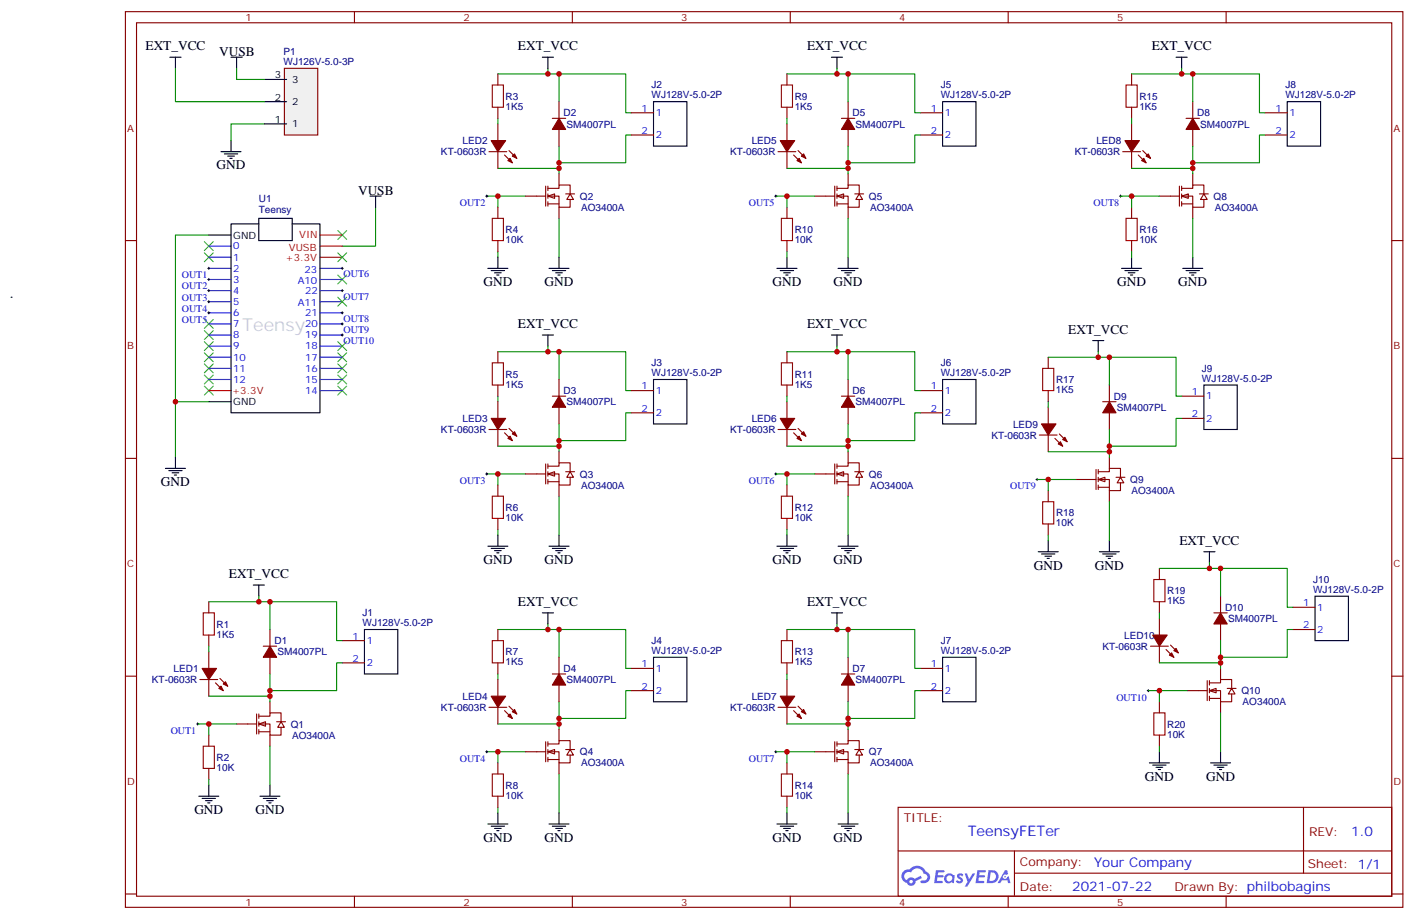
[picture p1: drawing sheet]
<svg xmlns="http://www.w3.org/2000/svg" width="449mm" height="292mm" viewBox="0 0 449 292" stroke-linecap="round" stroke-linejoin="round" font-family="sans-serif">
<g fill="none" stroke="#870000" stroke-width=".35">
<path d="M39.8 3.7h405.3v284.3h-405.3zM43.3 7.2h398.3v277.3h-398.3zM112.5 3.7v3.5M181.6 3.7v3.5M250.8 3.7v3.5M319.9 3.7v3.5M389 3.7v3.5M39.8 76.4h3.5M441.6 76.4h3.5M39.8 145.5h3.5M441.6 145.5h3.5M39.8 214.7h3.5"/>
<path d="M441.6 214.7h3.5M285 256.3h156.6v28.2h-156.6zM413.6 256.3v20.9M285 270.1h156.5M321.9 277.2h119.6M321.9 270.1v14.2M39.8 283.8h3.5M112.5 284.5v3.5M181.6 284.5v3.5M250.8 284.5v3.5M319.9 284.5v3.5M389 284.5v3.5"/>
<path d="M441.6 283.8h3.5"/>
</g>
<g fill="#5487ff">
<path d="M304 277.5a1.22 1.22 0 0 1 1.7 .2l-.4 .6a.47 .47 0 0 0-.4-.4 .47 .47 0 0 0-.5 .2l.2 .2a1.14 1.14 0 0 1 .8 1.8 1.14 1.14 0 0 1-1.9 0l-.2-.2 .4-.6 .8 .5a.29 .29 0 0 0 .3-.3 .29 .29 0 0 0-.3-.3 1.04 1.04 0 0 1-.5-1.7z"/>
<path d="M297 276.2h2.3l.4 .2-.2 .5-1.8 .1-.1 .8h1.5l.3 .4-.4 .4h-1.5l-.2 1.1h1.7l.2 .3-.2 .3-2.6 .1z"/>
<path d="M310.1 276.2h2.4l.3 .2-.1 .5-1.9 .1-.1 .8h1.5l.4 .4-.4 .4-1.6-.1-.2 1.1 1.8 .1 .1 .3-.1 .3-2.7 .1z"/>
<path d="M318.9 276.2h.7l.3 1.3-.6 .3a.69 .69 0 0 0-1 .3 .69 .69 0 0 0 .4 .9 .69 .69 0 0 0 .9-.6l.5-.2 .5 2.2h-.7l-.3-.9h-1.7l-.5 .9h-.9z"/>
<path d="M306.1 277.3h.8l.6 1.8 1.1-1.8h.8l-2.5 4.2h-.8l.9-1.5z"/>
<path d="M313.6 276.2l-.5 4.2h1.3a2.11 2.11 0 0 0 2.4-2.1 2.11 2.11 0 0 0-2.5-2.1zM314.4 277a1.43 1.43 0 0 1 1.6 1.6 1.43 1.43 0 0 1-2 1z"/>
<path d="M300 277.8a1.54 1.54 0 0 0-.1 2.2 1.54 1.54 0 0 0 2.1 .1l.7 .3 .2-2.3-.5-.3a1.49 1.49 0 0 0-2.4 0zM300.2 278.8a.95 .95 0 0 1 1.9 0 .95 .95 0 0 1-1.9 0z"/>
<path d="M286.7 276.6a2.18 2.18 0 0 0 1 3.7 1.44 1.44 0 0 0 1.7 .9 1.44 1.44 0 0 0 1.1-1.4l2-1.1-.4-.7-1.9 1a1.47 1.47 0 0 0-2.4 .4 1.39 1.39 0 0 1-.7-1.9 1.39 1.39 0 0 1 2-.5 2.12 2.12 0 0 1 2.2-1.3 2.12 2.12 0 0 1 1.8 1.7 1.14 1.14 0 0 1 1.1 1.4 1.14 1.14 0 0 1-1.6 .7 .43 .43 0 0 0-.5 .4 .43 .43 0 0 0 .4 .5 1.98 1.98 0 0 0 2.5-1.2 1.98 1.98 0 0 0-1.3-2.6 3.1 3.1 0 0 0-5.2-.6l-.9 .1zM288.6 279.9a.54 .54 0 0 1 1 0 .54 .54 0 0 1-1 0z"/>
<circle cx="318.9" cy="278.3" r=".26"/>
</g>
<g fill="#fff" stroke="#870000" stroke-width=".35">
<path d="M82.1 229.8l2.1-.7v1.4z"/>
<path d="M89.2 229.1l1 1.8h-2.1z"/>
</g>
<g fill="none" stroke="#870000" stroke-width=".35">
<path d="M66.3 191v3.6M85.7 199.8v5.3M63.4 215.7h5.7M66.3 201.6v3.5M66.3 206.9v5.3M66.3 215.7v5.3M68.4 216.8l2.4 2.5M69.8 215.4l2.4 2.4M83.5 205.1h4.3M85.7 208.7v5.3M108.6 203.4h7M108.6 210.4h7"/>
<path d="M66.3 233.4v3.5M75.1 229.8h6.3M81.4 226.7v6.3M82.1 227.4h3.6v-1.1h3.5v2.8M82.1 229.8h3.6v3.6h3.5v-2.5M82.1 232.3h3.6M82.1 226.7v1.4M82.1 229.1v1.4M82.1 231.6v1.4M85.7 222.8v3.5M85.7 233.4v3.5M87.8 229.1h2.8"/>
<path d="M66.3 243.9v3.6"/>
</g>
<g fill="none" stroke="#3c3" stroke-width=".35">
<path d="M64.8 76.7l2.9 2.9M67.7 76.7l-2.9 2.9M107.2 73.2l2.8 2.8M110 73.2l-2.8 2.8M64.8 80.3l2.9 2.8M67.7 80.3l-2.9 2.8M107.2 87.3l2.8 2.8M107.2 94.4l2.8 2.8M107.2 80.3l2.8 2.8M110 87.3l-2.8 2.8M110 80.3l-2.8 2.8M110 94.4l-2.8 2.8"/>
<path d="M64.8 101.4l2.9 2.8M64.8 105l2.9 2.8M64.8 108.5l2.9 2.8M64.8 112l2.9 2.8M64.8 115.5l2.9 2.9M64.8 119.1l2.9 2.8M67.7 115.5l-2.9 2.9M67.7 101.4l-2.9 2.8M67.7 105l-2.9 2.8M67.7 108.5l-2.9 2.8M67.7 112l-2.9 2.8M67.7 119.1l-2.9 2.8"/>
<path d="M107.2 119.1l2.8 2.8M107.2 115.5l2.8 2.9M107.2 112l2.8 2.8M107.2 108.5l2.8 2.8M110 119.1l-2.8 2.8M110 115.5l-2.8 2.9M110 112l-2.8 2.8M110 108.5l-2.8 2.8M64.8 122.6l2.9 2.8M67.7 122.6l-2.9 2.8M107.2 122.6l2.8 2.8M110 122.6l-2.8 2.8"/>
</g>
<path d="M83.9 39.3h-10.6v5.3M66.3 74.6h-10.6v52.9M119.2 65.8v12.3h-10.6M66.3 127.5h-10.6v17.7" fill="none" stroke="#008700" stroke-width=".35"/>
<g fill="none" stroke="#000" stroke-width=".35">
<path d="M53.9 18.2h3.5M55.7 18.2v3.5M70.1 48.2h6.4M71.2 48.9h4.2M72.2 49.6h2.2M73 50.3h.7M73.3 44.6v3.6M66.3 74.6h7M82.1 69.3h10.6v7.1h-10.6zM82.1 71.1h-8.8v60h28.2v-60h-8.8M117.4 62.3h3.5M119.2 62.3v3.5"/>
<path d="M66.3 127.5h7M52.5 148.7h6.3M53.6 149.4h4.2M54.6 150.1h2.1M55.3 150.8h.7M55.7 145.2v3.5M115.6 199.8h10.6v14.2h-10.6zM63.1 252.8h6.3M64.1 253.5h4.3M65.2 254.2h2.1M65.9 254.9h.7M66.3 249.2v3.6"/>
<path d="M82.5 252.8h6.3M83.5 253.5h4.3M84.6 254.2h2.1M85.3 254.9h.7M85.7 249.2v3.6"/>
</g>
<circle cx="3.5" cy="94.4" r=".18" fill="#000"/>
<g fill="none" stroke="#00f" stroke-width=".35">
<path d="M66.3 78.1h7M66.3 81.7h7M66.3 85.2h7M66.3 88.7h7M66.3 92.3h7M66.3 95.8h7M66.3 99.3h7M101.5 85.2h7.1M101.5 88.7h7.1M101.5 92.3h7.1M101.5 95.8h7.1M101.5 99.3h7.1"/>
<path d="M66.3 106.4h7M66.3 109.9h7M66.3 102.8h7M66.3 113.4h7M66.3 116.9h7M101.5 106.4h7.1M101.5 109.9h7.1M101.5 102.8h7.1M101.5 113.4h7.1M101.5 116.9h7.1M66.3 120.5h7M101.5 120.5h7.1"/>
<path d="M101.5 124h7.1"/>
</g>
<path d="M101.5 74.6h7.1M101.5 78.1h7.1M101.5 81.7h7.1M66.3 124h7" fill="none" stroke="#c00" stroke-width=".35"/>
<path d="M64.5 194.6h3.5v7h-3.5zM64.5 236.9h3.5v7h-3.5z" fill="none" stroke="#a10000" stroke-width=".35"/>
<g fill="#870000" stroke="#870000" stroke-width=".35">
<path d="M85.7 205.1l2.1 3.6h-4.3z"/>
<path d="M69.4 218.5l.7-.7 .7 1.5z"/>
<path d="M70.8 217.1l.7-.7 .7 1.4z"/>
<path d="M64.1 212.2h4.6l-2.4 3.5z"/>
</g>
<path d="M62.4 229.8h.7M62.7 229.5v.7" fill="none" stroke="#000" stroke-width=".32"/>
<path d="M90.2 21.7h10.6v21.2h-10.6z" fill="#f0f0f0" stroke="#870000" stroke-width=".35"/>
<g fill="none" stroke="#000" stroke-width=".35">
<path d="M73.3 18.2h3.5M75.1 18.2v3.5M172.1 18.2h3.5M173.8 18.2v3.5M83.9 39.3h7M83.9 32.3h7M83.9 25.2h7M207.4 32.3h10.5v14.1h-10.5zM154.8 85.2h6.3M155.9 85.9h4.2M156.9 86.6h2.1M157.6 87.3h.7"/>
<path d="M158 81.7v3.5M174.2 85.2h6.4M175.3 85.9h4.2M176.3 86.6h2.1M177 87.3h.7M177.4 81.7v3.5M80.4 185.7h3.5M82.1 185.7v3.6"/>
</g>
<g fill="none" stroke="#008700" stroke-width=".35">
<path d="M55.7 21.7v10.6h28.2M75.1 21.7v3.5h8.8M158 23.5h40.5v12.3h1.8M158 37.6v1.7M173.8 21.7v1.8M177.4 23.5v8.8M177.4 46.4v5.3M177.4 53.4v1.8M200.3 42.9h-1.8v8.8h-21.1v1.7h-19.4M154.4 62.3h3.6v3.5M158 79.9v1.8M158 62.3h8.8"/>
<path d="M177.4 69.3v12.4M66.3 191h40.5v12.4h1.8M82.1 189.3v1.7M85.7 191v8.8M66.3 205.1v1.8M85.7 214v5.3M108.6 210.4h-1.8v8.9h-21.1v1.7h-19.4M62.7 229.8h3.6v3.6M66.3 229.8h8.8M85.7 221v1.8M85.7 236.9v12.3M66.3 247.5v1.7"/>
</g>
<g fill="none" stroke="#000" stroke-width=".32">
<path d="M154.1 62.3h.7M154.4 61.9v.7M65.9 85.2h.7M65.9 88.7h.7M65.9 92.3h.7M65.9 95.8h.7M65.9 99.3h.7M66.3 84.8v.7M66.3 88.4v.7M66.3 91.9v.7M66.3 95.4v.7M66.3 99v.7"/>
<path d="M108.2 85.2h.7M108.2 92.3h.7M108.2 99.3h.7M108.6 84.8v.7M108.6 91.9v.7M108.6 99v.7M108.2 106.4h.7M108.2 102.8h.7M108.6 102.5v.7M108.6 106v.7"/>
</g>
<g fill="#870000" stroke="#870000" stroke-width=".35">
<path d="M161.1 51l.8-.7 .7 1.4z"/>
<path d="M163.3 48.9l.7 1.4-1.4-.7z"/>
<path d="M155.9 44.6h4.5l-2.4 3.6z"/>
<path d="M177.4 37.6l2.1 3.5h-4.2z"/>
</g>
<g fill="none" stroke="#870000" stroke-width=".35">
<path d="M158 23.5v3.5M158 34v3.6M158 39.3v5.3M175.3 37.6h4.2M177.4 32.3v5.3M200.3 35.8h7.1M155.2 48.2h5.6M158 48.2v5.2M160.1 49.2l2.5 2.5M161.5 47.8l2.5 2.5M177.4 41.1v5.3M200.3 42.9h7.1"/>
<path d="M158 65.8v3.5M158 76.4v3.5"/>
</g>
<path d="M156.2 27h3.5v7h-3.5zM156.2 69.3h3.5v7.1h-3.5z" fill="none" stroke="#a10000" stroke-width=".35"/>
<g fill="#fff" stroke="#870000" stroke-width=".35">
<path d="M173.8 62.3l2.2-.7v1.4z"/>
<path d="M180.9 61.6l1.1 1.7h-2.2z"/>
</g>
<g fill="none" stroke="#870000" stroke-width=".35">
<path d="M173.1 59.1v6.3M173.8 59.8h3.6v-1.1h3.5v2.9M173.8 59.1v1.4M177.4 55.2v3.5M166.8 62.3h6.3M173.8 62.3h3.6v3.5h3.5v-2.5M173.8 64.7h3.6M173.8 61.6v1.4M173.8 64v1.4M177.4 65.8v3.5M179.5 61.6h2.8M158 111.7v3.5"/>
<path d="M155.2 136.3h5.6M158 122.2v3.6M158 127.5v5.3M158 136.3v5.3M160.1 137.4l2.5 2.5M161.5 136l2.5 2.5M175.3 125.8h4.2M177.4 120.5v5.3M177.4 129.3v5.3M200.3 124h7.1M200.3 131.1h7.1M158 154v3.5"/>
<path d="M158 164.6v3.5"/>
</g>
<path d="M158 111.7h40.5v12.3h1.8M173.8 109.9v1.8M177.4 111.7v8.8M158 125.8v1.7M177.4 134.6v5.3M200.3 131.1h-1.8v8.8h-21.1v1.7h-19.4M154.4 150.5h3.6v3.5M158 150.5h8.8M177.4 141.6v1.8M177.4 157.5v12.4M158 168.1v1.8" fill="none" stroke="#008700" stroke-width=".35"/>
<g fill="none" stroke="#000" stroke-width=".35">
<path d="M172.1 106.4h3.5M173.8 106.4v3.5M207.4 120.5h10.5v14.1h-10.5zM154.8 173.4h6.3M155.9 174.1h4.2M156.9 174.8h2.1M157.6 175.5h.7M158 169.9v3.5M174.2 173.4h6.4M175.3 174.1h4.2M176.3 174.8h2.1M177 175.5h.7"/>
<path d="M177.4 169.9v3.5"/>
</g>
<g fill="#870000" stroke="#870000" stroke-width=".35">
<path d="M161.1 139.2l.8-.7 .7 1.4z"/>
<path d="M162.6 137.8l.7-.7 .7 1.4z"/>
<path d="M155.9 132.8h4.5l-2.4 3.5z"/>
<path d="M177.4 125.8l2.1 3.5h-4.2z"/>
</g>
<path d="M154.1 150.5h.7M154.4 150.1v.7" fill="none" stroke="#000" stroke-width=".32"/>
<path d="M156.2 115.2h3.5v7h-3.5zM156.2 157.5h3.5v7.1h-3.5z" fill="none" stroke="#a10000" stroke-width=".35"/>
<g fill="#fff" stroke="#870000" stroke-width=".35">
<path d="M173.8 150.5l2.2-.7v1.4z"/>
<path d="M180.9 149.8l1.1 1.7h-2.2z"/>
</g>
<g fill="none" stroke="#870000" stroke-width=".35">
<path d="M166.8 150.5h6.3M173.1 147.3v6.3M173.8 148h3.6v-1.1h3.5v2.9M173.8 150.5h3.6v3.5h3.5v-2.5M173.8 152.9h3.6M173.8 147.3v1.4M173.8 149.8v1.4M173.8 152.2v1.4M177.4 143.4v3.5M177.4 154v3.5M179.5 149.8h2.8M158 199.8v3.6"/>
<path d="M158 210.4v3.6M158 215.7v5.3M175.3 214h4.2M177.4 208.7v5.3M177.4 217.5v5.3M200.3 212.2h7.1M200.3 219.3h7.1M155.2 224.5h5.6M158 224.5v5.3M160.1 225.6l2.5 2.5M161.5 224.2l2.5 2.5M158 242.2v3.5"/>
<path d="M158 252.8v3.5"/>
</g>
<path d="M158 199.8h40.5v12.4h1.8M173.8 198.1v1.7M177.4 199.8v8.9M158 214v1.7M200.3 219.3h-1.8v8.8h-21.1v1.7h-19.4M154.4 238.7h3.6v3.5M158 238.7h8.8M177.4 222.8v5.3M177.4 229.8v1.8M158 256.3v1.8M177.4 245.7v12.4" fill="none" stroke="#008700" stroke-width=".35"/>
<g fill="none" stroke="#000" stroke-width=".35">
<path d="M172.1 194.6h3.5M173.8 194.6v3.5M207.4 208.7h10.5v14.1h-10.5zM158 258.1v3.5M177.4 258.1v3.5M154.8 261.6h6.3M155.9 262.3h4.2M156.9 263h2.1M157.6 263.7h.7M174.2 261.6h6.4M175.3 262.3h4.2M176.3 263h2.1"/>
<path d="M177 263.7h.7"/>
</g>
<g fill="#870000" stroke="#870000" stroke-width=".35">
<path d="M161.1 227.4l.8-.7 .7 1.4z"/>
<path d="M162.6 226l.7-.8 .7 1.5z"/>
<path d="M155.9 221h4.5l-2.4 3.5z"/>
<path d="M177.4 214l2.1 3.5h-4.2z"/>
</g>
<path d="M154.1 238.7h.7M154.4 238.3v.7" fill="none" stroke="#000" stroke-width=".32"/>
<path d="M156.2 203.4h3.5v7h-3.5zM156.2 245.7h3.5v7.1h-3.5z" fill="none" stroke="#a10000" stroke-width=".35"/>
<g fill="#fff" stroke="#870000" stroke-width=".35">
<path d="M173.8 238.7l2.2-.8v1.5z"/>
<path d="M180.9 237.9l1.1 1.8h-2.2z"/>
</g>
<path d="M166.8 238.7h6.3M173.1 235.5v6.3M173.8 236.2h3.6v-1.1h3.5v2.8M173.8 238.7h3.6v3.5h3.5v-2.5M173.8 235.5v1.4M173.8 237.9v1.5M177.4 231.6v3.5M179.5 237.9h2.8M173.8 241.1h3.6M173.8 240.4v1.4M177.4 242.2v3.5" fill="none" stroke="#870000" stroke-width=".35"/>
<g fill="#fff" stroke="#870000" stroke-width=".35">
<path d="M265.6 238.7l2.1-.8v1.5z"/>
<path d="M272.6 237.9l1.1 1.8h-2.1z"/>
</g>
<g fill="none" stroke="#870000" stroke-width=".35">
<path d="M249.7 199.8v3.6M249.7 210.4v3.6M249.7 215.7v5.3M267 214h4.2M269.1 208.7v5.3M269.1 217.5v5.3M292 212.2h7.1M292 219.3h7.1M246.9 224.5h5.6M249.7 224.5v5.3M251.8 225.6l2.5 2.5M253.2 224.2l2.5 2.5"/>
<path d="M258.5 238.7h6.4M264.9 235.5v6.3M265.6 236.2h3.5v-1.1h3.5v2.8M265.6 238.7h3.5v3.5h3.5v-2.5M265.6 235.5v1.4M265.6 237.9v1.5M269.1 231.6v3.5M271.2 237.9h2.8M249.7 242.2v3.5M249.7 252.8v3.5M265.6 241.1h3.5M265.6 240.4v1.4"/>
<path d="M269.1 242.2v3.5"/>
</g>
<path d="M247.9 203.4h3.6v7h-3.6zM247.9 245.7h3.6v7.1h-3.6z" fill="none" stroke="#a10000" stroke-width=".35"/>
<g fill="#870000" stroke="#870000" stroke-width=".35">
<path d="M269.1 214l2.1 3.5h-4.2z"/>
<path d="M252.9 227.4l.7-.7 .7 1.4z"/>
<path d="M254.3 226l.7-.8 .7 1.5z"/>
<path d="M247.6 221h4.6l-2.5 3.5z"/>
</g>
<g fill="none" stroke="#000" stroke-width=".35">
<path d="M263.8 194.6h3.5M265.6 194.6v3.5M299.1 208.7h10.6v14.1h-10.6zM249.7 258.1v3.5M269.1 258.1v3.5M246.5 261.6h6.4M247.6 262.3h4.2M248.6 263h2.2M249.3 263.7h.7M265.9 261.6h6.4M267 262.3h4.2M268 263h2.2"/>
<path d="M268.7 263.7h.8"/>
</g>
<path d="M245.8 238.7h.7M246.2 238.3v.7" fill="none" stroke="#000" stroke-width=".32"/>
<path d="M249.7 199.8h40.6v12.4h1.7M265.6 198.1v1.7M269.1 199.8v8.9M249.7 214v1.7M292 219.3h-1.7v8.8h-21.2v1.7h-19.4M246.2 238.7h3.5v3.5M249.7 238.7h8.8M269.1 222.8v5.3M269.1 229.8v1.8M249.7 256.3v1.8M269.1 245.7v12.4" fill="none" stroke="#008700" stroke-width=".35"/>
<g fill="#fff" stroke="#870000" stroke-width=".35">
<path d="M265.6 150.5l2.1-.7v1.4z"/>
<path d="M272.6 149.8l1.1 1.7h-2.1z"/>
</g>
<g fill="none" stroke="#870000" stroke-width=".35">
<path d="M249.7 111.7v3.5M246.9 136.3h5.6M249.7 122.2v3.6M249.7 127.5v5.3M249.7 136.3v5.3M251.8 137.4l2.5 2.5M253.2 136l2.5 2.5M267 125.8h4.2M269.1 120.5v5.3M269.1 129.3v5.3M292 124h7.1M292 131.1h7.1"/>
<path d="M249.7 154v3.5M258.5 150.5h6.4M264.9 147.3v6.3M265.6 148h3.5v-1.1h3.5v2.9M265.6 150.5h3.5v3.5h3.5v-2.5M265.6 152.9h3.5M265.6 147.3v1.4M265.6 149.8v1.4M265.6 152.2v1.4M269.1 143.4v3.5M269.1 154v3.5M271.2 149.8h2.8"/>
<path d="M249.7 164.6v3.5"/>
</g>
<path d="M247.9 115.2h3.6v7h-3.6zM247.9 157.5h3.6v7.1h-3.6z" fill="none" stroke="#a10000" stroke-width=".35"/>
<g fill="#870000" stroke="#870000" stroke-width=".35">
<path d="M269.1 125.8l2.1 3.5h-4.2z"/>
<path d="M252.9 139.2l.7-.7 .7 1.4z"/>
<path d="M254.3 137.8l.7-.7 .7 1.4z"/>
<path d="M247.6 132.8h4.6l-2.5 3.5z"/>
</g>
<g fill="none" stroke="#000" stroke-width=".35">
<path d="M263.8 106.4h3.5M265.6 106.4v3.5M299.1 120.5h10.6v14.1h-10.6zM246.5 173.4h6.4M247.6 174.1h4.2M248.6 174.8h2.2M249.3 175.5h.7M249.7 169.9v3.5M265.9 173.4h6.4M267 174.1h4.2M268 174.8h2.2M268.7 175.5h.8"/>
<path d="M269.1 169.9v3.5"/>
</g>
<path d="M245.8 150.5h.7M246.2 150.1v.7" fill="none" stroke="#000" stroke-width=".32"/>
<path d="M249.7 111.7h40.6v12.3h1.7M265.6 109.9v1.8M269.1 111.7v8.8M249.7 125.8v1.7M269.1 134.6v5.3M292 131.1h-1.7v8.8h-21.2v1.7h-19.4M246.2 150.5h3.5v3.5M249.7 150.5h8.8M269.1 141.6v1.8M269.1 157.5v12.4M249.7 168.1v1.8" fill="none" stroke="#008700" stroke-width=".35"/>
<g fill="#fff" stroke="#870000" stroke-width=".35">
<path d="M265.6 62.3l2.1-.7v1.4z"/>
<path d="M272.6 61.6l1.1 1.7h-2.1z"/>
</g>
<g fill="none" stroke="#870000" stroke-width=".35">
<path d="M249.7 23.5v3.5M249.7 34v3.6M249.7 39.3v5.3M267 37.6h4.2M269.1 32.3v5.3M292 35.8h7.1M246.9 48.2h5.6M249.7 48.2v5.2M251.8 49.2l2.5 2.5M253.2 47.8l2.5 2.5M264.9 59.1v6.3M265.6 59.8h3.5v-1.1h3.5v2.9"/>
<path d="M265.6 59.1v1.4M269.1 41.1v5.3M269.1 55.2v3.5M292 42.9h7.1M249.7 65.8v3.5M249.7 76.4v3.5M258.5 62.3h6.4M265.6 62.3h3.5v3.5h3.5v-2.5M265.6 64.7h3.5M265.6 61.6v1.4M265.6 64v1.4M269.1 65.8v3.5"/>
<path d="M271.2 61.6h2.8"/>
</g>
<path d="M247.9 27h3.6v7h-3.6zM247.9 69.3h3.6v7.1h-3.6z" fill="none" stroke="#a10000" stroke-width=".35"/>
<g fill="#870000" stroke="#870000" stroke-width=".35">
<path d="M269.1 37.6l2.1 3.5h-4.2z"/>
<path d="M252.9 51l.7-.7 .7 1.4z"/>
<path d="M255 48.9l.7 1.4-1.4-.7z"/>
<path d="M247.6 44.6h4.6l-2.5 3.6z"/>
</g>
<g fill="none" stroke="#000" stroke-width=".35">
<path d="M263.8 18.2h3.5M265.6 18.2v3.5M299.1 32.3h10.6v14.1h-10.6zM246.5 85.2h6.4M247.6 85.9h4.2M248.6 86.6h2.2M249.3 87.3h.7M249.7 81.7v3.5M265.9 85.2h6.4M267 85.9h4.2M268 86.6h2.2M268.7 87.3h.8"/>
<path d="M269.1 81.7v3.5"/>
</g>
<path d="M245.8 62.3h.7M246.2 61.9v.7" fill="none" stroke="#000" stroke-width=".32"/>
<path d="M249.7 23.5h40.6v12.3h1.7M249.7 37.6v1.7M265.6 21.7v1.8M269.1 23.5v8.8M269.1 46.4v5.3M269.1 53.4v1.8M292 42.9h-1.7v8.8h-21.2v1.7h-19.4M246.2 62.3h3.5v3.5M249.7 79.9v1.8M249.7 62.3h8.8M269.1 69.3v12.4" fill="none" stroke="#008700" stroke-width=".35"/>
<g fill="#fff" stroke="#870000" stroke-width=".35">
<path d="M383.8 219.3l2.1-.8v1.5z"/>
<path d="M390.8 218.5l1.1 1.8h-2.2z"/>
</g>
<g fill="none" stroke="#870000" stroke-width=".35">
<path d="M367.9 180.4v3.6M367.9 191v3.6M367.9 196.3v5.3M385.2 194.6h4.2M387.3 189.3v5.3M387.3 198.1v5.3M410.2 192.8h7.1M410.2 199.8h7.1M365.1 205.1h5.6M367.9 205.1v5.3M370 206.2l2.5 2.5M371.4 204.8l2.5 2.5"/>
<path d="M376.7 219.3h6.3M383 216.1v6.3M383.8 216.8h3.5v-1.1h3.5v2.8M383.8 219.3h3.5v3.5h3.5v-2.5M383.8 216.1v1.4M383.8 218.5v1.5M387.3 212.2v3.5M389.4 218.5h2.8M367.9 222.8v3.5M367.9 233.4v3.5M383.8 221.7h3.5M383.8 221v1.4"/>
<path d="M387.3 222.8v3.5"/>
</g>
<path d="M366.1 184h3.5v7h-3.5zM366.1 226.3h3.5v7.1h-3.5z" fill="none" stroke="#a10000" stroke-width=".35"/>
<g fill="#870000" stroke="#870000" stroke-width=".35">
<path d="M387.3 194.6l2.1 3.5h-4.2z"/>
<path d="M371.1 208l.7-.7 .7 1.4z"/>
<path d="M372.5 206.6l.7-.8 .7 1.5z"/>
<path d="M365.8 201.6h4.5l-2.4 3.5z"/>
</g>
<g fill="none" stroke="#000" stroke-width=".35">
<path d="M382 175.2h3.5M383.8 175.2v3.5M417.3 189.3h10.5v14.1h-10.5zM367.9 238.7v3.5M387.3 238.7v3.5M364.7 242.2h6.4M365.8 242.9h4.2M366.8 243.6h2.1M367.5 244.3h.7M384.1 242.2h6.4M385.2 242.9h4.2M386.2 243.6h2.1"/>
<path d="M386.9 244.3h.7"/>
</g>
<path d="M364 219.3h.7M364.3 218.9v.7" fill="none" stroke="#000" stroke-width=".32"/>
<path d="M383.8 178.7v1.7M367.9 180.4h40.5v12.4h1.8M387.3 180.4v8.9M364.3 219.3h3.6v3.5M367.9 210.4h19.4v1.8M367.9 219.3h8.8M387.3 203.4v7" fill="none" stroke="#008700" stroke-width=".35"/>
<g fill="#fff" stroke="#870000" stroke-width=".35">
<path d="M348.5 152.2l2.1-.7v1.4z"/>
<path d="M355.5 151.5l1.1 1.8h-2.1z"/>
</g>
<g fill="none" stroke="#870000" stroke-width=".35">
<path d="M332.6 113.4v3.5M329.8 138.1h5.6M332.6 124v3.5M332.6 129.3v5.3M332.6 138.1v5.3M334.7 139.2l2.5 2.4M336.1 137.8l2.5 2.4M349.9 127.5h4.2M352 122.2v5.3M352 131.1v5.2M374.9 125.8h7.1M374.9 132.8h7.1"/>
<path d="M332.6 155.8v3.5M341.4 152.2h6.4M347.8 149v6.4M348.5 149.8h3.5v-1.1h3.5v2.8M348.5 152.2h3.5v3.6h3.5v-2.5M348.5 154.7h3.5M348.5 149v1.5M348.5 151.5v1.4M348.5 154v1.4M352 145.2v3.5M352 155.8v3.5M354.1 151.5h2.8"/>
<path d="M332.6 166.3v3.6"/>
</g>
<path d="M330.8 116.9h3.6v7.1h-3.6zM330.8 159.3h3.6v7h-3.6z" fill="none" stroke="#a10000" stroke-width=".35"/>
<g fill="#870000" stroke="#870000" stroke-width=".35">
<path d="M352 127.5l2.1 3.6h-4.2z"/>
<path d="M335.8 140.9l.7-.7 .7 1.4z"/>
<path d="M337.2 139.5l.7-.7 .7 1.4z"/>
<path d="M330.5 134.6h4.6l-2.5 3.5z"/>
</g>
<g fill="none" stroke="#000" stroke-width=".35">
<path d="M346.7 108.1h3.5M348.5 108.1v3.6M382 122.2h10.6v14.1h-10.6zM329.4 175.2h6.4M330.5 175.9h4.2M331.5 176.6h2.2M332.2 177.3h.8M332.6 171.6v3.6M348.8 175.2h6.4M349.9 175.9h4.2M350.9 176.6h2.2M351.6 177.3h.8"/>
<path d="M352 171.6v3.6"/>
</g>
<path d="M328.7 152.2h.7M329.1 151.9v.7" fill="none" stroke="#000" stroke-width=".32"/>
<path d="M332.6 113.4h40.6v12.4h1.7M348.5 111.7v1.7M352 113.4v8.8M332.6 127.5v1.8M352 136.3v5.3M374.9 132.8h-1.7v8.8h-21.2v1.8h-19.4M329.1 152.2h3.5v3.6M332.6 152.2h8.8M352 143.4v1.8M352 159.3v12.3M332.6 169.9v1.7" fill="none" stroke="#008700" stroke-width=".35"/>
<g fill="#fff" stroke="#870000" stroke-width=".35">
<path d="M374.9 62.3l2.1-.7v1.4z"/>
<path d="M382 61.6l1 1.7h-2.1z"/>
</g>
<g fill="none" stroke="#870000" stroke-width=".35">
<path d="M359.1 23.5v3.5M359.1 34v3.6M359.1 39.3v5.3M376.3 37.6h4.3M378.5 32.3v5.3M401.4 35.8h7M356.2 48.2h5.7M359.1 48.2v5.2M361.2 49.2l2.4 2.5M362.6 47.8l2.5 2.5M374.2 59.1v6.3M374.9 59.8h3.6v-1.1h3.5v2.9"/>
<path d="M374.9 59.1v1.4M378.5 41.1v5.3M378.5 55.2v3.5M401.4 42.9h7M359.1 65.8v3.5M359.1 76.4v3.5M367.9 62.3h6.3M374.9 62.3h3.6v3.5h3.5v-2.5M374.9 64.7h3.6M374.9 61.6v1.4M374.9 64v1.4M378.5 65.8v3.5"/>
<path d="M380.6 61.6h2.8"/>
</g>
<path d="M357.3 27h3.5v7h-3.5zM357.3 69.3h3.5v7.1h-3.5z" fill="none" stroke="#a10000" stroke-width=".35"/>
<g fill="#870000" stroke="#870000" stroke-width=".35">
<path d="M378.5 37.6l2.1 3.5h-4.3z"/>
<path d="M362.2 51l.7-.7 .7 1.4z"/>
<path d="M363.6 49.6l.7-.7 .8 1.4z"/>
<path d="M356.9 44.6h4.6l-2.4 3.6z"/>
</g>
<g fill="none" stroke="#000" stroke-width=".35">
<path d="M373.2 18.2h3.5M374.9 18.2v3.5M408.4 32.3h10.6v14.1h-10.6zM355.9 85.2h6.3M356.9 85.9h4.3M358 86.6h2.1M358.7 87.3h.7M359.1 81.7v3.5M375.3 85.2h6.3M376.3 85.9h4.3M377.4 86.6h2.1M378.1 87.3h.7"/>
<path d="M378.5 81.7v3.5"/>
</g>
<path d="M355.2 62.3h.7M355.5 61.9v.7" fill="none" stroke="#000" stroke-width=".32"/>
<g fill="none" stroke="#008700" stroke-width=".35">
<path d="M359.1 23.5h40.5v12.3h1.8M359.1 37.6v1.7M374.9 21.7v1.8M378.5 23.5v8.8M378.5 46.4v5.3M378.5 53.4v1.8M401.4 42.9h-1.8v8.8h-21.1v1.7h-19.4M355.5 62.3h3.6v3.5M359.1 79.9v1.8M359.1 62.3h8.8M378.5 69.3v12.4M367.9 194.6v1.7"/>
<path d="M410.2 199.8h-1.8v8.9h-21.1M367.9 236.9v1.8M387.3 226.3v12.4"/>
</g>
<g fill="#c00">
<circle cx="55.7" cy="127.5" r=".88"/>
<circle cx="66.3" cy="229.8" r=".88"/>
<circle cx="85.7" cy="191" r=".88"/>
<circle cx="85.7" cy="221" r=".88"/>
<circle cx="85.7" cy="219.3" r=".88"/>
<circle cx="82.1" cy="191" r=".88"/>
<circle cx="173.8" cy="23.5" r=".88"/>
<circle cx="177.4" cy="51.7" r=".88"/>
<circle cx="177.4" cy="53.4" r=".88"/>
<circle cx="177.4" cy="23.5" r=".88"/>
<circle cx="158" cy="62.3" r=".88"/>
<circle cx="173.8" cy="111.7" r=".88"/>
<circle cx="177.4" cy="139.9" r=".88"/>
<circle cx="177.4" cy="141.6" r=".88"/>
<circle cx="177.4" cy="111.7" r=".88"/>
<circle cx="158" cy="150.5" r=".88"/>
<circle cx="173.8" cy="199.8" r=".88"/>
<circle cx="177.4" cy="228.1" r=".88"/>
<circle cx="177.4" cy="229.8" r=".88"/>
<circle cx="177.4" cy="199.8" r=".88"/>
<circle cx="158" cy="238.7" r=".88"/>
<circle cx="249.7" cy="238.7" r=".88"/>
<circle cx="269.1" cy="199.8" r=".88"/>
<circle cx="269.1" cy="229.8" r=".88"/>
<circle cx="269.1" cy="228.1" r=".88"/>
<circle cx="265.6" cy="199.8" r=".88"/>
<circle cx="249.7" cy="150.5" r=".88"/>
<circle cx="269.1" cy="111.7" r=".88"/>
<circle cx="269.1" cy="141.6" r=".88"/>
<circle cx="269.1" cy="139.9" r=".88"/>
<circle cx="265.6" cy="111.7" r=".88"/>
<circle cx="249.7" cy="62.3" r=".88"/>
<circle cx="269.1" cy="23.5" r=".88"/>
<circle cx="269.1" cy="53.4" r=".88"/>
<circle cx="269.1" cy="51.7" r=".88"/>
<circle cx="265.6" cy="23.5" r=".88"/>
<circle cx="367.9" cy="219.3" r=".88"/>
<circle cx="387.3" cy="180.4" r=".88"/>
<circle cx="383.8" cy="180.4" r=".88"/>
<circle cx="332.6" cy="152.2" r=".88"/>
<circle cx="352" cy="113.4" r=".88"/>
<circle cx="352" cy="143.4" r=".88"/>
<circle cx="352" cy="141.6" r=".88"/>
<circle cx="348.5" cy="113.4" r=".88"/>
<circle cx="359.1" cy="62.3" r=".88"/>
<circle cx="378.5" cy="23.5" r=".88"/>
<circle cx="378.5" cy="53.4" r=".88"/>
<circle cx="378.5" cy="51.7" r=".88"/>
<circle cx="374.9" cy="23.5" r=".88"/>
<circle cx="387.3" cy="210.4" r=".88"/>
<circle cx="387.3" cy="208.7" r=".88"/>
</g>
<text font-size="5.6" fill="#ccc" x="76.8" y="105">Teensy</text>
<text font-size="4.6" fill="#00f" x="307.1" y="265.3">TeensyFETer</text>
<g font-size="4.2">
<text x="46.2" y="16">EXT_VCC</text>
<text x="69.5" y="17.8">VUSB</text>
<text x="164.4" y="16">EXT_VCC</text>
<text x="256.1" y="16">EXT_VCC</text>
<text x="365.4" y="16">EXT_VCC</text>
<text x="68.7" y="53.8">GND</text>
<text x="113.6" y="61.9">VUSB</text>
<text x="153.4" y="90.8">GND</text>
<text x="172.8" y="90.8">GND</text>
<text x="245.1" y="90.8">GND</text>
<text x="264.5" y="90.8">GND</text>
<text x="354.5" y="90.8">GND</text>
<text x="373.9" y="90.8">GND</text>
<text x="164.4" y="104.2">EXT_VCC</text>
<text x="256.1" y="104.2">EXT_VCC</text>
<text x="339" y="106">EXT_VCC</text>
<text x="51.1" y="154.3">GND</text>
<text x="374.3" y="173">EXT_VCC</text>
<text x="153.4" y="179">GND</text>
<text x="172.8" y="179">GND</text>
<text x="245.1" y="179">GND</text>
<text x="264.5" y="179">GND</text>
<text x="72.6" y="183.6">EXT_VCC</text>
<text x="328" y="180.8">GND</text>
<text x="347.4" y="180.8">GND</text>
<text x="164.4" y="192.4">EXT_VCC</text>
<text x="256.1" y="192.4">EXT_VCC</text>
<text x="363.3" y="247.8">GND</text>
<text x="382.7" y="247.8">GND</text>
<text x="61.7" y="258.4">GND</text>
<text x="81.1" y="258.4">GND</text>
<text x="153.4" y="267.2">GND</text>
<text x="172.8" y="267.2">GND</text>
<text x="245.1" y="267.2">GND</text>
<text x="264.5" y="267.2">GND</text>
</g>
<g font-size="4.2" fill="#00f">
<text x="428.8" y="265.6">1.0</text>
<text x="347.2" y="275.1">Your Company</text>
<text x="340.2" y="282.9">2021-07-22</text>
</g>
<g font-size="3.9" fill="#800">
<text x="286.7" y="260.9">TITLE:</text>
<text x="415.4" y="265.6">REV:</text>
<text x="323.6" y="275.1">Company:</text>
<text x="415" y="275.7">Sheet: 1/1</text>
<text x="323.6" y="282.8">Date:</text>
<text x="372.7" y="282.8">Drawn By: philbobagins</text>
</g>
<g font-size="3.2" fill="#800">
<text x="77.9" y="6.7">1</text>
<text x="147" y="6.7">2</text>
<text x="216.2" y="6.7">3</text>
<text x="285.3" y="6.7">4</text>
<text x="354.5" y="6.7">5</text>
<text x="40.3" y="41.8">A</text>
<text x="442.1" y="41.8">A</text>
<text x="40.3" y="110.9">B</text>
<text x="442.1" y="110.9">B</text>
<text x="40.3" y="180.1">C</text>
<text x="442.1" y="180.1">C</text>
<text x="40.3" y="249.2">D</text>
<text x="442.1" y="249.2">D</text>
<text x="77.9" y="287.5">1</text>
<text x="147" y="287.5">2</text>
<text x="216.2" y="287.5">3</text>
<text x="285.3" y="287.5">4</text>
<text x="354.5" y="287.5">5</text>
</g>
<g font-size="3.2" fill="#000080">
<text x="90" y="17.5">P1</text>
<text x="90" y="20.6">WJ126V-5.0-3P</text>
<text x="206.8" y="28">J2</text>
<text x="298.5" y="28">J5</text>
<text x="407.8" y="28">J8</text>
<text x="160.4" y="34.8">1K5</text>
<text x="160.4" y="31.7">R3</text>
<text x="206.8" y="31.2">WJ128V-5.0-2P</text>
<text x="252.2" y="34.8">1K5</text>
<text x="252.2" y="31.7">R9</text>
<text x="298.5" y="31.2">WJ128V-5.0-2P</text>
<text x="361.5" y="34.8">1K5</text>
<text x="361.5" y="31.7">R15</text>
<text x="407.8" y="31.2">WJ128V-5.0-2P</text>
<text x="178.8" y="36.9">D2</text>
<text x="179.8" y="40.5">SM4007PL</text>
<text x="270.5" y="36.9">D5</text>
<text x="271.5" y="40.5">SM4007PL</text>
<text x="379.9" y="36.9">D8</text>
<text x="380.8" y="40.5">SM4007PL</text>
<text x="146.8" y="45.8">LED2</text>
<text x="238.5" y="45.8">LED5</text>
<text x="347.9" y="45.8">LED8</text>
<text x="139.9" y="49.3">KT-0603R</text>
<text x="231.7" y="49.3">KT-0603R</text>
<text x="341" y="49.3">KT-0603R</text>
<text x="82.1" y="64">U1</text>
<text x="184" y="63.4">Q2</text>
<text x="275.7" y="63.4">Q5</text>
<text x="385.1" y="63.4">Q8</text>
<text x="82.1" y="67.6">Teensy</text>
<text x="184.4" y="66.9">AO3400A</text>
<text x="276.1" y="66.9">AO3400A</text>
<text x="385.5" y="66.9">AO3400A</text>
<text x="160.4" y="77.2">10K</text>
<text x="160.4" y="74">R4</text>
<text x="252.2" y="77.2">10K</text>
<text x="252.2" y="74">R10</text>
<text x="361.5" y="77.2">10K</text>
<text x="361.5" y="74">R16</text>
<text x="160.4" y="119.9">R5</text>
<text x="206.8" y="119.4">WJ128V-5.0-2P</text>
<text x="206.8" y="116.2">J3</text>
<text x="252.2" y="119.9">R11</text>
<text x="298.5" y="119.4">WJ128V-5.0-2P</text>
<text x="298.5" y="116.2">J6</text>
<text x="381.4" y="118">J9</text>
<text x="160.4" y="123">1K5</text>
<text x="178.8" y="125.1">D3</text>
<text x="252.2" y="123">1K5</text>
<text x="270.5" y="125.1">D6</text>
<text x="335.1" y="124.8">1K5</text>
<text x="335.1" y="121.6">R17</text>
<text x="381.4" y="121.2">WJ128V-5.0-2P</text>
<text x="179.8" y="128.7">SM4007PL</text>
<text x="271.5" y="128.7">SM4007PL</text>
<text x="353.4" y="126.9">D9</text>
<text x="354.4" y="130.4">SM4007PL</text>
<text x="139.9" y="137.5">KT-0603R</text>
<text x="146.8" y="134">LED3</text>
<text x="231.7" y="137.5">KT-0603R</text>
<text x="238.5" y="134">LED6</text>
<text x="321.4" y="135.7">LED9</text>
<text x="314.6" y="139.3">KT-0603R</text>
<text x="184" y="151.6">Q3</text>
<text x="184.4" y="155.1">AO3400A</text>
<text x="275.7" y="151.6">Q6</text>
<text x="276.1" y="155.1">AO3400A</text>
<text x="358.6" y="153.4">Q9</text>
<text x="359" y="156.9">AO3400A</text>
<text x="160.4" y="165.4">10K</text>
<text x="160.4" y="162.2">R6</text>
<text x="252.2" y="165.4">10K</text>
<text x="252.2" y="162.2">R12</text>
<text x="335.1" y="167.1">10K</text>
<text x="335.1" y="164">R18</text>
<text x="416.7" y="185">J10</text>
<text x="370.3" y="191.8">1K5</text>
<text x="370.3" y="188.6">R19</text>
<text x="416.7" y="188.2">WJ128V-5.0-2P</text>
<text x="115" y="195.6">J1</text>
<text x="388.7" y="193.9">D10</text>
<text x="389.7" y="197.5">SM4007PL</text>
<text x="68.7" y="202.4">1K5</text>
<text x="68.7" y="199.2">R1</text>
<text x="115" y="198.8">WJ128V-5.0-2P</text>
<text x="356.7" y="202.8">LED10</text>
<text x="87.1" y="204.5">D1</text>
<text x="88" y="208">SM4007PL</text>
<text x="160.4" y="208.1">R7</text>
<text x="206.8" y="207.6">WJ128V-5.0-2P</text>
<text x="206.8" y="204.4">J4</text>
<text x="252.2" y="208.1">R13</text>
<text x="298.5" y="207.6">WJ128V-5.0-2P</text>
<text x="298.5" y="204.4">J7</text>
<text x="349.8" y="206.3">KT-0603R</text>
<text x="55.1" y="213.3">LED1</text>
<text x="160.4" y="211.2">1K5</text>
<text x="178.8" y="213.3">D4</text>
<text x="252.2" y="211.2">1K5</text>
<text x="270.5" y="213.3">D7</text>
<text x="48.2" y="216.9">KT-0603R</text>
<text x="179.8" y="216.9">SM4007PL</text>
<text x="271.5" y="216.9">SM4007PL</text>
<text x="393.9" y="220.4">Q10</text>
<text x="139.9" y="225.7">KT-0603R</text>
<text x="146.8" y="222.2">LED4</text>
<text x="231.7" y="225.7">KT-0603R</text>
<text x="238.5" y="222.2">LED7</text>
<text x="394.3" y="223.9">AO3400A</text>
<text x="92.3" y="231">Q1</text>
<text x="370.3" y="231">R20</text>
<text x="92.7" y="234.5">AO3400A</text>
<text x="184" y="239.8">Q4</text>
<text x="275.7" y="239.8">Q7</text>
<text x="370.3" y="234.2">10K</text>
<text x="68.7" y="244.7">10K</text>
<text x="68.7" y="241.6">R2</text>
<text x="184.4" y="243.3">AO3400A</text>
<text x="276.1" y="243.3">AO3400A</text>
<text x="160.4" y="250.4">R8</text>
<text x="252.2" y="250.4">R14</text>
<text x="160.4" y="253.6">10K</text>
<text x="252.2" y="253.6">10K</text>
</g>
<g font-size="3.2">
<text x="87.2" y="24.9">3</text>
<text x="92.7" y="26.3">3</text>
<text x="87.2" y="31.9">2</text>
<text x="92.7" y="33.3">2</text>
<text x="87.2" y="39">1</text>
<text x="92.7" y="40.4">1</text>
<text x="74" y="75.8">GND</text>
<text x="74" y="128.7">GND</text>
</g>
<g font-size="3.2" fill="#00f">
<text x="203.6" y="35.5">1</text>
<text x="295.3" y="35.5">1</text>
<text x="404.7" y="35.5">1</text>
<text x="208.1" y="36.9">1</text>
<text x="299.8" y="36.9">1</text>
<text x="409.2" y="36.9">1</text>
<text x="203.6" y="42.5">2</text>
<text x="208.1" y="43.9">2</text>
<text x="295.3" y="42.5">2</text>
<text x="299.8" y="43.9">2</text>
<text x="404.7" y="42.5">2</text>
<text x="409.2" y="43.9">2</text>
<text x="145.9" y="65.4">OUT2</text>
<text x="237.6" y="65.4">OUT5</text>
<text x="347" y="65.4">OUT8</text>
<text x="74" y="79.2">0</text>
<text x="74" y="82.7">1</text>
<text x="57.7" y="88.3">OUT1</text>
<text x="74" y="86.3">2</text>
<text x="74" y="89.8">3</text>
<text x="96.6" y="86.6">23</text>
<text x="109" y="88.1">OUT6</text>
<text x="57.7" y="91.9">OUT2</text>
<text x="57.7" y="95.4">OUT3</text>
<text x="74" y="93.3">4</text>
<text x="94.5" y="90.1">A10</text>
<text x="96.8" y="93.3">22</text>
<text x="109" y="95.1">OUT7</text>
<text x="57.7" y="98.9">OUT4</text>
<text x="74" y="96.8">5</text>
<text x="74" y="100.4">6</text>
<text x="94.5" y="97.2">A11</text>
<text x="96.8" y="100.4">21</text>
<text x="57.7" y="102.5">OUT5</text>
<text x="74" y="103.9">7</text>
<text x="74" y="107.4">8</text>
<text x="96.8" y="107.4">19</text>
<text x="96.8" y="103.9">20</text>
<text x="109" y="105.7">OUT9</text>
<text x="109" y="102.2">OUT8</text>
<text x="74" y="110.9">9</text>
<text x="96.8" y="110.9">18</text>
<text x="109" y="109.3">OUT10</text>
<text x="74" y="114.5">10</text>
<text x="74" y="118">11</text>
<text x="96.8" y="118">16</text>
<text x="96.8" y="114.5">17</text>
<text x="74" y="121.5">12</text>
<text x="96.8" y="125.1">14</text>
<text x="96.8" y="121.5">15</text>
<text x="203.6" y="123.6">1</text>
<text x="208.1" y="125.1">1</text>
<text x="295.3" y="123.6">1</text>
<text x="299.8" y="125.1">1</text>
<text x="378.2" y="125.4">1</text>
<text x="203.6" y="130.7">2</text>
<text x="295.3" y="130.7">2</text>
<text x="382.7" y="126.8">1</text>
<text x="208.1" y="132.1">2</text>
<text x="299.8" y="132.1">2</text>
<text x="378.2" y="132.5">2</text>
<text x="382.7" y="133.9">2</text>
<text x="145.9" y="153.6">OUT3</text>
<text x="237.6" y="153.6">OUT6</text>
<text x="320.5" y="155.4">OUT9</text>
<text x="413.5" y="192.4">1</text>
<text x="418" y="193.9">1</text>
<text x="111.9" y="203">1</text>
<text x="413.5" y="199.5">2</text>
<text x="418" y="200.9">2</text>
<text x="116.3" y="204.4">1</text>
<text x="111.9" y="210.1">2</text>
<text x="116.3" y="211.5">2</text>
<text x="203.6" y="211.8">1</text>
<text x="208.1" y="213.3">1</text>
<text x="295.3" y="211.8">1</text>
<text x="299.8" y="213.3">1</text>
<text x="203.6" y="218.9">2</text>
<text x="208.1" y="220.3">2</text>
<text x="295.3" y="218.9">2</text>
<text x="299.8" y="220.3">2</text>
<text x="354.2" y="222.4">OUT10</text>
<text x="54.2" y="233">OUT1</text>
<text x="145.9" y="241.8">OUT4</text>
<text x="237.6" y="241.8">OUT7</text>
</g>
<g font-size="3.2" fill="#c00">
<text x="94.9" y="75.7">VIN</text>
<text x="90.6" y="82.9">+3.3V</text>
<text x="91.7" y="79.6">VUSB</text>
<text x="73.7" y="125.2">+3.3V</text>
</g>
</svg>
